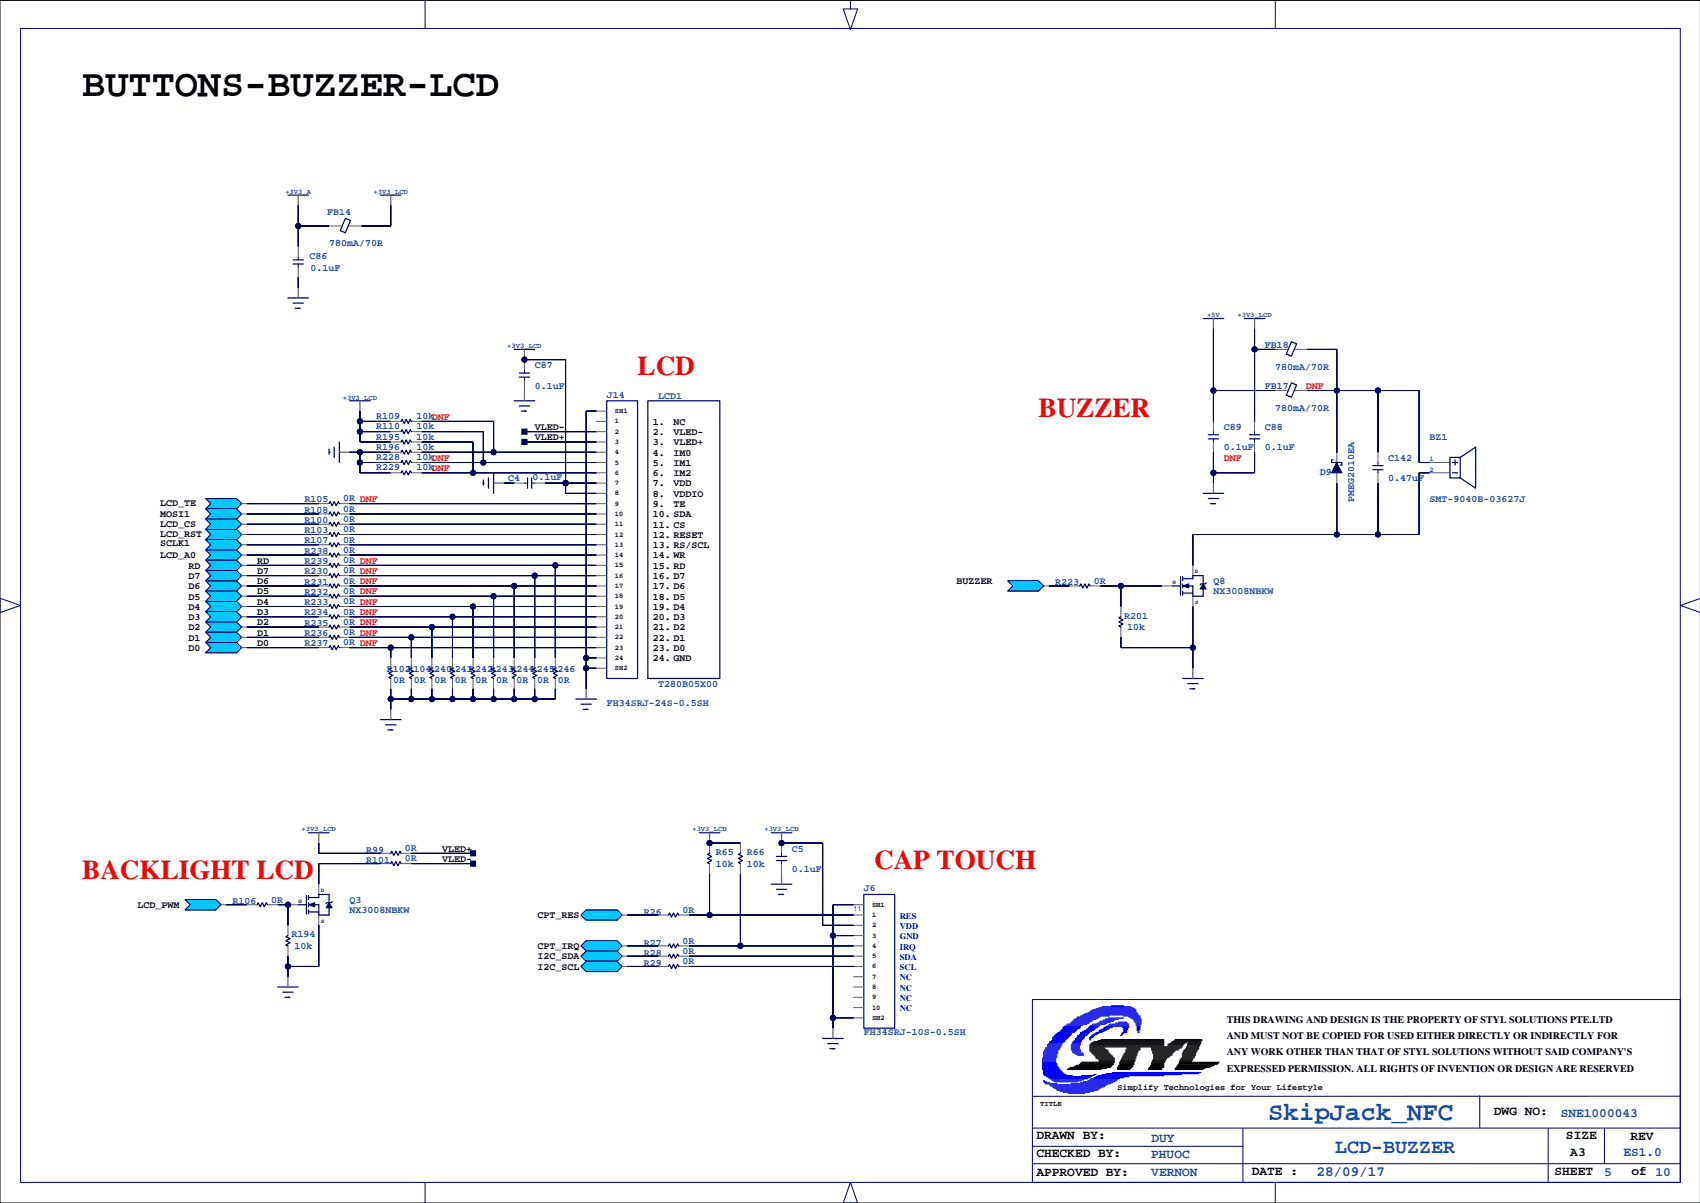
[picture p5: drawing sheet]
<svg xmlns="http://www.w3.org/2000/svg" width="420mm" height="297mm" viewBox="0 0 420 297" stroke-linecap="round" stroke-linejoin="round" font-family="sans-serif">
<path d="M419.9 .1h-419.9v296.9h419.9M290.9 262.8h9.7M291.1 262.6h9.7M291.2 262.5h9.7M301.1 262.3h-9.9" fill="none" stroke="#000" stroke-width=".25"/>
<g fill="none" stroke="#606060" stroke-width=".25">
<path d="M81.3 55.8h3M86.2 55.8h3.1M73.6 60.9v2.5M73.6 66v2.5M129.5 88.8v2.5M129.5 93.9v2.5M314.9 96.4h3M314.9 86.3h3M319.8 96.4h3.1M319.8 86.3h3.1M96.5 114.2h2.5M96.5 116.7h2.5"/>
<path d="M96.5 104h2.5M96.5 106.6h2.5M96.5 109.1h2.5M96.5 111.7h2.5M101.6 114.2h2.5M101.6 116.7h2.5M101.6 104h2.5M101.6 106.6h2.5M101.6 109.1h2.5M101.6 111.7h2.5M127 119.3h2.5M132.1 119.3h2.5"/>
<path d="M147.3 114.2h2.5M147.3 116.7h2.5M147.3 119.3h2.5M147.3 104h2.5M147.3 106.6h2.5M147.3 109.1h2.5M147.3 111.7h2.5M147.3 101.5h2.5M299.7 104v2.6M299.7 109.1v2.6M309.8 104v2.6M309.8 109.1v2.6"/>
<path d="M330.1 111.8v2.5M330.1 116.7v2.6M340.3 111.7v2.5M340.3 116.7v2.6M353 114.2h5.1M353 116.7h5.1M59.7 129.4h1.2M59.7 132h1.2M59.7 124.4h1.2M59.7 134.5h1.2M59.7 126.9h1.2M59.7 139.6h1.2"/>
<path d="M59.7 137.1h1.2M78.7 129.4h2.6M78.7 132h2.6M78.7 124.4h2.6M78.7 134.5h2.6M78.7 126.9h2.6M78.7 139.6h2.6M78.7 137.1h2.6M83.8 129.4h2.5M83.8 132h2.5M83.8 124.4h2.5M83.8 134.5h2.5"/>
<path d="M83.8 126.9h2.5M83.8 139.6h2.5M83.8 137.1h2.5M147.3 129.4h2.5M147.3 132h2.5M147.3 124.4h2.5M147.3 134.5h2.5M147.3 126.9h2.5M147.3 139.6h2.5M147.3 137.1h2.5M147.3 121.8h2.5M294.6 139.6v2.5"/>
<path d="M59.7 144.7h1.2M59.7 147.2h1.2M59.7 149.8h1.2M59.7 152.3h1.2M59.7 154.8h1.2M59.7 157.4h1.2M59.7 159.9h1.2M59.7 142.1h1.2M78.7 144.7h2.6M78.7 147.2h2.6M78.7 149.8h2.6M78.7 152.3h2.6"/>
<path d="M78.7 154.8h2.6M78.7 157.4h2.6M78.7 159.9h2.6M78.7 142.1h2.6M83.8 144.7h2.5M83.8 147.2h2.5M83.8 149.8h2.5M83.8 152.3h2.5M83.8 154.8h2.5M83.8 157.4h2.5M83.8 159.9h2.5M83.8 142.1h2.5"/>
<path d="M147.3 144.7h2.5M147.3 147.2h2.5M147.3 149.8h2.5M147.3 152.3h2.5M147.3 154.8h2.5M147.3 157.4h2.5M147.3 159.9h2.5M147.3 142.1h2.5M257.8 144.7h1.2M264.1 144.7h2.5M269.2 144.7h2.5M276.8 149.8v2.5"/>
<path d="M276.8 154.8v2.6M287 144.7h2.5M294.6 147.2v2.6M96.5 162.4v2.6M96.5 167.5v2.6M101.6 162.4v2.6M101.6 167.5v2.6M106.7 162.4v2.6M106.7 167.5v2.6M111.7 162.4v2.6M111.7 167.5v2.6M116.8 162.4v2.6"/>
<path d="M116.8 167.5v2.6M121.9 162.4v2.6M121.9 167.5v2.6M127 162.4v2.6M127 167.5v2.6M132.1 162.4v2.6M132.1 167.5v2.6M137.1 162.4v2.6M137.1 167.5v2.6M147.3 162.4h2.5M147.3 165h2.5M78.7 218.3v2.6"/>
<path d="M94 210.7h2.5M94 213.2h2.5M99 210.7h2.6M99 213.2h2.6M175.2 208.2v2.5M175.2 213.2v2.6M182.8 208.2v2.5M182.8 213.2v2.6M193 208.2v2.5M193 213.2v2.6M54.6 223.4h1.3M60.9 223.4h2.6"/>
<path d="M66 223.4h2.6M71.1 223.4h2.5M71.1 228.5v2.5M71.1 233.6v2.5M78.7 225.9v2.6M153.6 225.9h1.3M153.6 233.6h1.3M153.6 236.1h1.3M153.6 238.6h1.3M162.5 225.9h2.6M162.5 233.6h2.6M162.5 236.1h2.6"/>
<path d="M162.5 238.6h2.6M167.6 225.9h2.5M167.6 233.6h2.5M167.6 236.1h2.5M167.6 238.6h2.5M210.8 223.4h2.5M210.8 225.9h2.5M210.8 228.5h2.5M210.8 231h2.5M210.8 233.6h2.5M210.8 236.1h2.5M210.8 238.6h2.5"/>
<path d="M210.8 241.2h2.5M210.8 243.7h2.5M210.8 246.3h2.5M210.8 248.8h2.5M210.8 251.3h2.5"/>
</g>
<g fill="none" stroke="#00005e" stroke-width=".3">
<path d="M71.1 48.2h5.1M85.3 53.9l1.3 .5-1.3 3.1-1.3-.5zM94 48.2h5M71.1 73.6h5.1M72.4 74.8h2.5M72.4 64.2h2.5M72.4 65.2h2.5M72.9 76.1h1.3M73.6 76.1h.1M297.1 78.6h5.1M307.3 78.6h5M86.3 99h5.1"/>
<path d="M127 99h5.1M127 86.3h5.1M128.2 92.1h2.6M128.2 93.1h2.6M160 99h17.8v68.5h-17.8zM318.9 94.5l1.3 .5-1.3 3.1-1.3-.5zM318.9 84.4l1.3 .5-1.3 3-1.3-.5zM81.3 111.7h.1M81.3 110.9v1.3M82.5 110.4v2.5M83.8 109.1v5.1M99 104l.3-.5 .5 1.1 .5-1.1 .5 1.1 .5-1.1 .3 .5"/>
<path d="M99 106.6l.3-.5 .5 1 .5-1 .5 1 .5-1 .3 .5M99 109.1l.3-.5 .5 1 .5-1 .5 1 .5-1 .3 .5M99 111.7l.3-.5 .5 1 .5-1 .5 1 .5-1 .3 .5M99 114.2l.3-.5 .5 1 .5-1 .5 1 .5-1 .3 .5M99 116.7l.3-.5 .5 1 .5-1 .5 1 .5-1 .3 .5M119.4 119.3h.1M119.4 118.5v1.3M120.6 118v2.5M121.9 116.7v5.1M128.2 100.2h2.6M128.7 101.5h1.3M129.5 101.5h.1"/>
<path d="M130.3 118v2.5M131.3 118v2.5M298.4 107.3h2.5M298.4 108.4h2.5M308.5 107.3h2.6M308.5 108.4h2.6M329.2 113.6h-.4v.6h2.6v.6h-.4M339 115h2.6M339 116h2.6M358.1 112.9h2.5v5.1h-2.5zM358.7 114.2h1.3M358.7 116.7h1.3"/>
<path d="M359.3 113.6v1.2M360.6 112.9l3.8-2.5v10.1l-3.8-2.5M81.3 129.4l.2-.5 .5 1 .5-1 .5 1 .5-1 .3 .5M81.3 132l.2-.5 .5 1 .5-1 .5 1 .5-1 .3 .5M81.3 124.4l.2-.5 .5 1 .5-1 .5 1 .5-1 .3 .5M81.3 134.5l.2-.5 .5 1 .5-1 .5 1 .5-1 .3 .5M81.3 126.9l.2-.5 .5 1 .5-1 .5 1 .5-1 .3 .5M81.3 139.6l.2-.5 .5 1 .5-1 .5 1 .5-1 .3 .5M81.3 137.1l.2-.6 .5 1.1 .5-1.1 .5 1.1 .5-1.1 .3 .6M297.1 121.8h5.1M298.4 123.1h2.5M298.9 124.4h1.3"/>
<path d="M299.7 124.4h.1M81.3 142.1l.2-.5 .5 1 .5-1 .5 1 .5-1 .3 .5M81.3 144.7l.2-.5 .5 1 .5-1 .5 1 .5-1 .3 .5M81.3 147.2l.2-.5 .5 1 .5-1 .5 1 .5-1 .3 .5M81.3 149.8l.2-.6 .5 1.1 .5-1.1 .5 1.1 .5-1.1 .3 .6M81.3 152.3l.2-.5 .5 1 .5-1 .5 1 .5-1 .3 .5M81.3 154.8l.2-.5 .5 1 .5-1 .5 1 .5-1 .3 .5M81.3 157.4l.2-.5 .5 1 .5-1 .5 1 .5-1 .3 .5M81.3 159.9l.2-.5 .5 1 .5-1 .5 1 .5-1 .3 .5M266.6 144.7l.3-.5 .5 1 .5-1 .5 1 .5-1 .3 .5M276.8 152.3l-.5 .2 1 .6-1 .5 1 .5-1 .5 .5 .2M289.5 144.7h2"/>
<path d="M291.5 142.4v4.6M292 142.9h2.6v-.8h2.5v1.8M292 144.7h2.6v2.5h2.5v-2M292 146.5h2.6M292 142.4v1M292 144.2v1M292 145.9v1.1M297.9 143.9l-.3 .3h-1l-.2 .2M94 177.7h5M95.2 179h2.6M96.5 165l-.5 .2 1 .6-1 .5 1 .5-1 .5 .5 .2M101.6 165l-.5 .2 1 .6-1 .5 1 .5-1 .5 .5 .2"/>
<path d="M106.7 165l-.6 .2 1.1 .6-1.1 .5 1.1 .5-1.1 .5 .6 .2M111.7 165l-.5 .2 1 .6-1 .5 1 .5-1 .5 .5 .2M116.8 165l-.5 .2 1 .6-1 .5 1 .5-1 .5 .5 .2M121.9 165l-.5 .2 1 .6-1 .5 1 .5-1 .5 .5 .2M127 165l-.5 .2 1 .6-1 .5 1 .5-1 .5 .5 .2M132.1 165l-.6 .2 1.1 .6-1.1 .5 1.1 .5-1.1 .5 .6 .2M137.1 165l-.5 .2 1 .6-1 .5 1 .5-1 .5 .5 .2M142.2 172.6h5.1M143.5 173.9h2.5M144 175.1h1.3M144.7 175.1h.1M292 167.5h5.1"/>
<path d="M293.3 168.8h2.5M293.8 170.1h1.3M294.6 170.1h.1M95.7 180.2h1.3M96.5 180.2h.1M76.2 205.6h5.1M96.5 210.7l.3-.5 .5 1 .5-1 .5 1 .5-1 .2 .5M96.5 213.2l.3-.5 .5 1 .5-1 .5 1 .5-1 .2 .5M172.7 205.6h5.1M175.2 210.7l-.5 .3 1 .5-1 .5 1 .5-1 .5 .5 .2M182.8 210.7l-.5 .3 1 .5-1 .5 1 .5-1 .5 .5 .2M190.5 205.6h5"/>
<path d="M190.5 218.3h5M191.7 211.5h2.6M191.7 212.5h2.6M191.7 219.6h2.6M63.5 223.4l.2-.5 .5 1 .6-1 .5 1 .5-1 .2 .5M71.1 231l-.5 .3 1 .5-1 .5 1 .5-1 .5 .5 .3M73.6 223.4h2.1M75.7 221.1v4.6M76.2 221.6h2.5v-.7h2.6v1.7M76.2 223.4h2.5v2.5h2.6v-2M76.2 225.2h2.5M76.2 221.1v1"/>
<path d="M76.2 222.9v1M76.2 224.7v1M82 222.6l-.2 .3h-1l-.3 .2M165.1 225.9l.2-.5 .5 1 .5-1 .5 1 .5-1 .3 .5M165.1 233.6l.2-.6 .5 1.1 .5-1.1 .5 1.1 .5-1.1 .3 .6M165.1 236.1l.2-.5 .5 1 .5-1 .5 1 .5-1 .3 .5M165.1 238.6l.2-.5 .5 1 .5-1 .5 1 .5-1 .3 .5M192.2 220.9h1.3M193 220.9h.1M68.6 243.7h5M69.8 245h2.6M70.3 246.3h1.3"/>
<path d="M71.1 246.3h.1M203.2 256.4h5M204.4 257.7h2.6M204.9 258.9h1.3M205.7 258.9h.1"/>
</g>
<g fill="none" stroke="#00005e" stroke-width=".25">
<path d="M210 0v2.2h1.8l-1.8 5.1-1.8-5.1h1.8M105 .2v6.9M314.9 .2v6.9M73.6 50.7v10.2M73.6 55.8h7.7M96.5 50.7v5.1h-7.2M73.6 63.4v.8M73.6 65.2v.8M73.6 68.5v2.5M129.5 96.4h.1M129.5 88.8h.1M129.5 91.3v.8"/>
<path d="M129.5 93.1v.8M129.5 88.8h10.2v33h7.6M299.7 81.2v22.8M299.7 96.4h15.2M309.8 81.2v22.8M309.8 86.3h5.1M322.9 86.3h7.2v25.5M322.9 96.4h27.5v17.8h2.6M340.3 96.4v15.3M86.3 111.7h10.2M88.9 111.7v5h7.6M88.9 114.2h7.6"/>
<path d="M88.9 104h7.6M88.9 106.6h7.6M88.9 101.5v7.6h7.6M104.1 116.7h43.2M104.1 114.2h43.2M104.1 104h17.8v7.7M104.1 111.7h43.2M104.1 106.6h15.3v7.6M104.1 109.1h12.7v7.6M124.4 119.3h2.6M129.5 106.6h17.8M129.5 109.1h17.8"/>
<path d="M129.5 119.3h.8M131.3 119.3h.8M134.6 119.3h12.7M139.7 119.3h.1M147.3 101.5h-2.6v68.6M299.7 106.6v.7M299.7 108.4v.7M299.7 111.7v7.6M309.8 106.6v.7M309.8 108.4v.7M309.8 111.7v5h-10.1M330.1 119.3v12.7"/>
<path d="M340.3 114.2v.8M340.3 116v.7M340.3 119.3v12.7M353 116.7h-2.6v15.3h-55.8v7.6M50.8 128.2h7.6l1.3 1.2-1.3 1.3h-7.6l1.3-1.3zM50.8 130.7h7.6l1.3 1.3-1.3 1.2h-7.6l1.3-1.2zM50.8 123.1h7.6l1.3 1.3-1.3 1.2h-7.6l1.3-1.2zM50.8 133.2h7.6l1.3 1.3-1.3 1.3h-7.6l1.3-1.3zM50.8 125.6h7.6l1.3 1.3-1.3 1.3h-7.6l1.3-1.3zM50.8 135.8h7.6l1.3 1.3-1.3 1.2h-7.6l1.3-1.2zM50.8 138.3h7.6l1.3 1.3-1.3 1.3h-7.6l1.3-1.3zM60.9 132h17.8"/>
<path d="M60.9 129.4h17.8M60.9 124.4h17.8M60.9 134.5h17.8M60.9 126.9h17.8M60.9 137.1h17.8M60.9 139.6h17.8M86.3 132h61M86.3 129.4h61M86.3 124.4h61M86.3 134.5h61M86.3 126.9h61M86.3 137.1h61"/>
<path d="M86.3 139.6h61M137.1 139.6v22.8M-.1 149.5l.1-1.8 5.1 1.8-5.1 1.8v-1.8M50.8 143.4h7.6l1.3 1.3-1.3 1.2h-7.6l1.3-1.2zM50.8 145.9h7.6l1.3 1.3-1.3 1.3h-7.6l1.3-1.3zM50.8 148.5h7.6l1.3 1.3-1.3 1.2h-7.6l1.3-1.2zM50.8 151h7.6l1.3 1.3-1.3 1.3h-7.6l1.3-1.3zM50.8 153.6h7.6l1.3 1.2-1.3 1.3h-7.6l1.3-1.3zM50.8 156.1h7.6l1.3 1.3-1.3 1.2h-7.6l1.3-1.2zM50.8 158.6h7.6l1.3 1.3-1.3 1.3h-7.6l1.3-1.3zM50.8 140.9h7.6l1.3 1.2-1.3 1.3h-7.6l1.3-1.3zM60.9 144.7h17.8"/>
<path d="M60.9 159.9h17.8M60.9 147.2h17.8M60.9 149.8h17.8M60.9 152.3h17.8M60.9 154.8h17.8M60.9 157.4h17.8M60.9 142.1h17.8M86.3 144.7h61M86.3 159.9h61M86.3 147.2h61M86.3 149.8h61M86.3 152.3h61"/>
<path d="M86.3 154.8h61M86.3 157.4h61M86.3 142.1h61M96.5 159.9v2.5M101.6 157.4v5M106.7 154.8v7.6M111.7 152.3v10.1M116.8 149.8v12.6M121.9 147.2v15.2M127 144.7v17.7M132.1 142.1v20.3M248.9 143.4h7.6l1.3 1.3-1.3 1.2h-7.6l1.2-1.2z"/>
<path d="M259 144.7h5.1M271.7 144.7h15.3M276.8 144.7v5.1M276.8 157.4v2.5h17.8M294.6 149.8v15.2M419.9 147.8l-5 1.7 5 1.7M96.5 170.1v5M101.6 170.1v2.5M106.7 170.1v2.5M111.7 170.1v2.5M116.8 170.1v2.5M121.9 170.1v2.5"/>
<path d="M127 170.1v2.5M132.1 170.1v2.5M137.1 170.1v2.5h-40.6M144.7 162.4h2.6M144.7 165h2.6M78.7 208.2v2.5h15.3M94 213.2h-15.3v5.1M101.6 210.7h15.2M101.6 213.2h15.2M175.2 208.2h.1M175.2 208.2h7.6M175.2 215.8v10.1"/>
<path d="M182.8 215.8v17.8M193 215.8h.1M193 208.2h.1M193 210.7v.8M193 212.5v.7M193 208.2h10.2v20.3h7.6M45.7 222.1h7.6l1.3 1.3-1.3 1.3h-7.6l1.3-1.3zM55.9 223.4h5M68.6 223.4h2.5v5.1M71.1 223.4h.1M71.1 236.1v5.1M78.7 228.5v10.1h-7.6"/>
<path d="M143.5 225.9l1.2-1.2h7.7l1.2 1.2-1.2 1.3h-7.7zM143.5 233.6l1.2-1.3h7.7l1.2 1.3-1.2 1.2h-7.7zM143.5 236.1l1.2-1.3h7.7l1.2 1.3-1.2 1.3h-7.7zM143.5 238.6l1.2-1.2h7.7l1.2 1.2-1.2 1.3h-7.7zM154.9 238.6h7.6M154.9 236.1h7.6M154.9 225.9h7.6M154.9 233.6h7.6M170.1 238.6h40.7M170.1 236.1h40.7M170.1 225.9h40.7M170.1 233.6h40.7"/>
<path d="M205.7 231h5.1M210.8 223.4h-5.1v30.5M205.7 251.3h5.1M254.9 278.5h160M306.9 278.5v13.5M365.4 270.5v8M382.3 278.5v13.5M396.2 278.5v8.8M414.9 270.7h-159.9M105 292v5.1M210 297h1.8l-1.8-5-1.8 5 1.8 .1M254.9 287.3h160"/>
<path d="M254.9 283h52M314.9 292v5.1"/>
<circle cx="73.6" cy="55.8" r=".64"/>
<circle cx="129.5" cy="88.8" r=".64"/>
<circle cx="299.7" cy="96.4" r=".64"/>
<circle cx="309.8" cy="86.3" r=".64"/>
<circle cx="330.1" cy="96.4" r=".64"/>
<circle cx="340.3" cy="96.4" r=".64"/>
<circle cx="88.9" cy="114.2" r=".64"/>
<circle cx="88.9" cy="106.6" r=".64"/>
<circle cx="88.9" cy="111.7" r=".64"/>
<circle cx="88.9" cy="104" r=".64"/>
<circle cx="116.8" cy="116.7" r=".64"/>
<circle cx="119.4" cy="114.2" r=".64"/>
<circle cx="121.9" cy="111.7" r=".64"/>
<circle cx="139.7" cy="119.3" r=".64"/>
<circle cx="299.7" cy="116.7" r=".64"/>
<circle cx="137.1" cy="139.6" r=".64"/>
<circle cx="330.1" cy="132" r=".64"/>
<circle cx="340.3" cy="132" r=".64"/>
<circle cx="96.5" cy="159.9" r=".64"/>
<circle cx="101.6" cy="157.4" r=".64"/>
<circle cx="106.7" cy="154.8" r=".64"/>
<circle cx="111.7" cy="152.3" r=".64"/>
<circle cx="116.8" cy="149.8" r=".64"/>
<circle cx="121.9" cy="147.2" r=".64"/>
<circle cx="127" cy="144.7" r=".64"/>
<circle cx="132" cy="142.1" r=".64"/>
<circle cx="276.8" cy="144.7" r=".64"/>
<circle cx="294.6" cy="159.9" r=".64"/>
<circle cx="96.5" cy="172.6" r=".64"/>
<circle cx="101.6" cy="172.6" r=".64"/>
<circle cx="106.7" cy="172.6" r=".64"/>
<circle cx="111.7" cy="172.6" r=".64"/>
<circle cx="116.8" cy="172.6" r=".64"/>
<circle cx="121.9" cy="172.6" r=".64"/>
<circle cx="127" cy="172.6" r=".64"/>
<circle cx="132" cy="172.6" r=".64"/>
<circle cx="144.7" cy="165" r=".64"/>
<circle cx="144.7" cy="162.4" r=".64"/>
<circle cx="175.2" cy="208.2" r=".64"/>
<circle cx="193" cy="208.2" r=".64"/>
<circle cx="71.1" cy="223.4" r=".64"/>
<circle cx="71.1" cy="238.6" r=".64"/>
<circle cx="175.2" cy="225.9" r=".64"/>
<circle cx="182.8" cy="233.6" r=".64"/>
<circle cx="205.7" cy="231" r=".64"/>
<circle cx="205.7" cy="251.3" r=".64"/>
</g>
<g fill="#00005e" stroke="#00005e" stroke-width=".25">
<path d="M292 144.7l1.6-.5v1z" fill-rule="evenodd"/>
<path d="M297.1 144.2l.8 1.2h-1.5z" fill-rule="evenodd"/>
<path d="M330.1 114.2l1.3 2.5h-2.6z" fill-rule="evenodd"/>
<path d="M76.2 223.4l1.5-.5v1z" fill-rule="evenodd"/>
<path d="M81.3 222.9l.7 1.3h-1.5z" fill-rule="evenodd"/>
<path d="M276.8 144.7v5.1z" fill-rule="evenodd"/>
<path d="M276.8 144.7h10.2z" fill-rule="evenodd"/>
<path d="M271.7 144.7h5.1z" fill-rule="evenodd"/>
<path d="M276.8 157.4v2.5z" fill-rule="evenodd"/>
<path d="M276.8 159.9h17.8z" fill-rule="evenodd"/>
<path d="M294.6 159.9v5.1z" fill-rule="evenodd"/>
<path d="M294.6 149.8v10.1z" fill-rule="evenodd"/>
<path d="M350.4 116.7h2.6z" fill-rule="evenodd"/>
<path d="M294.6 132v7.6z" fill-rule="evenodd"/>
<path d="M330.1 132h10.2z" fill-rule="evenodd"/>
<path d="M340.3 119.3v12.7z" fill-rule="evenodd"/>
<path d="M330.1 119.3v12.7z" fill-rule="evenodd"/>
<path d="M294.6 132h35.5z" fill-rule="evenodd"/>
<path d="M340.3 132h10.1z" fill-rule="evenodd"/>
<path d="M350.4 116.7v15.3z" fill-rule="evenodd"/>
<path d="M101.6 210.7h15.2z" fill-rule="evenodd"/>
<path d="M116.2 210.1h1.2v1.2h-1.2z" fill-rule="evenodd"/>
<path d="M78.7 208.2v2.5z" fill-rule="evenodd"/>
<path d="M78.7 210.7h15.3z" fill-rule="evenodd"/>
<path d="M78.7 213.2h15.3z" fill-rule="evenodd"/>
<path d="M78.7 213.2v5.1z" fill-rule="evenodd"/>
<path d="M101.6 213.2h15.2z" fill-rule="evenodd"/>
<path d="M116.2 212.6h1.2v1.3h-1.2z" fill-rule="evenodd"/>
<path d="M71.1 236.1v2.5z" fill-rule="evenodd"/>
<path d="M71.1 238.6h7.6z" fill-rule="evenodd"/>
<path d="M71.1 238.6v2.6z" fill-rule="evenodd"/>
<path d="M78.7 228.5v10.1z" fill-rule="evenodd"/>
<path d="M71.1 223.4v5.1z" fill-rule="evenodd"/>
<path d="M68.6 223.4h2.5z" fill-rule="evenodd"/>
<path d="M86.3 132h61z" fill-rule="evenodd"/>
<path d="M299.7 96.4v7.6z" fill-rule="evenodd"/>
<path d="M299.7 96.4h15.2z" fill-rule="evenodd"/>
<path d="M299.7 81.2v15.2z" fill-rule="evenodd"/>
<path d="M309.8 81.2v5.1z" fill-rule="evenodd"/>
<path d="M309.8 86.3v17.7z" fill-rule="evenodd"/>
<path d="M309.8 86.3h5.1z" fill-rule="evenodd"/>
<path d="M299.7 111.7v5z" fill-rule="evenodd"/>
<path d="M309.8 111.7v5z" fill-rule="evenodd"/>
<path d="M299.7 116.7v2.6z" fill-rule="evenodd"/>
<path d="M299.7 116.7h10.1z" fill-rule="evenodd"/>
<path d="M340.3 96.4h10.1z" fill-rule="evenodd"/>
<path d="M322.9 96.4h7.2z" fill-rule="evenodd"/>
<path d="M330.1 96.4v15.4z" fill-rule="evenodd"/>
<path d="M330.1 96.4h10.2z" fill-rule="evenodd"/>
<path d="M322.9 86.3h7.2z" fill-rule="evenodd"/>
<path d="M330.1 86.3v10.1z" fill-rule="evenodd"/>
<path d="M350.4 96.4v17.8z" fill-rule="evenodd"/>
<path d="M340.3 96.4v15.3z" fill-rule="evenodd"/>
<path d="M350.4 114.2h2.6z" fill-rule="evenodd"/>
<path d="M73.6 55.8h7.7z" fill-rule="evenodd"/>
<path d="M73.6 55.8v5.1z" fill-rule="evenodd"/>
<path d="M73.6 50.7v5.1z" fill-rule="evenodd"/>
<path d="M96.5 50.7v5.1z" fill-rule="evenodd"/>
<path d="M89.3 55.8h7.2z" fill-rule="evenodd"/>
<path d="M73.6 68.5v2.5z" fill-rule="evenodd"/>
<path d="M60.9 129.4h17.8z" fill-rule="evenodd"/>
<path d="M60.9 132h17.8z" fill-rule="evenodd"/>
<path d="M60.9 124.4h17.8z" fill-rule="evenodd"/>
<path d="M55.9 223.4h5z" fill-rule="evenodd"/>
<path d="M60.9 134.5h17.8z" fill-rule="evenodd"/>
<path d="M60.9 126.9h17.8z" fill-rule="evenodd"/>
<path d="M259 144.7h5.1z" fill-rule="evenodd"/>
<path d="M104.1 104h17.8z" fill-rule="evenodd"/>
<path d="M121.9 104v7.7z" fill-rule="evenodd"/>
<path d="M104.1 111.7h17.8z" fill-rule="evenodd"/>
<path d="M121.9 111.7h25.4z" fill-rule="evenodd"/>
<path d="M104.1 114.2h15.3z" fill-rule="evenodd"/>
<path d="M119.4 114.2h27.9z" fill-rule="evenodd"/>
<path d="M119.4 106.6v7.6z" fill-rule="evenodd"/>
<path d="M104.1 106.6h15.3z" fill-rule="evenodd"/>
<path d="M60.9 144.7h17.8z" fill-rule="evenodd"/>
<path d="M60.9 147.2h17.8z" fill-rule="evenodd"/>
<path d="M60.9 149.8h17.8z" fill-rule="evenodd"/>
<path d="M60.9 152.3h17.8z" fill-rule="evenodd"/>
<path d="M60.9 154.8h17.8z" fill-rule="evenodd"/>
<path d="M60.9 157.4h17.8z" fill-rule="evenodd"/>
<path d="M60.9 142.1h17.8z" fill-rule="evenodd"/>
<path d="M60.9 159.9h17.8z" fill-rule="evenodd"/>
<path d="M88.9 111.7h7.6z" fill-rule="evenodd"/>
<path d="M86.3 111.7h2.6z" fill-rule="evenodd"/>
<path d="M88.9 111.7v2.5z" fill-rule="evenodd"/>
<path d="M88.9 114.2h7.6z" fill-rule="evenodd"/>
<path d="M88.9 114.2v2.5z" fill-rule="evenodd"/>
<path d="M88.9 116.7h7.6z" fill-rule="evenodd"/>
<path d="M88.9 106.6h7.6z" fill-rule="evenodd"/>
<path d="M88.9 104v2.6z" fill-rule="evenodd"/>
<path d="M88.9 106.6v2.5z" fill-rule="evenodd"/>
<path d="M88.9 109.1h7.6z" fill-rule="evenodd"/>
<path d="M88.9 101.5v2.5z" fill-rule="evenodd"/>
<path d="M88.9 104h7.6z" fill-rule="evenodd"/>
<path d="M116.8 109.1v7.6z" fill-rule="evenodd"/>
<path d="M104.1 109.1h12.7z" fill-rule="evenodd"/>
<path d="M104.1 116.7h12.7z" fill-rule="evenodd"/>
<path d="M116.8 116.7h30.5z" fill-rule="evenodd"/>
<path d="M129.5 106.6h17.8z" fill-rule="evenodd"/>
<path d="M128.9 105.9h1.2v1.3h-1.2z" fill-rule="evenodd"/>
<path d="M129.5 109.1h17.8z" fill-rule="evenodd"/>
<path d="M128.9 108.5h1.2v1.3h-1.2z" fill-rule="evenodd"/>
<path d="M144.7 162.4h2.6z" fill-rule="evenodd"/>
<path d="M144.7 162.4v2.6z" fill-rule="evenodd"/>
<path d="M144.7 165h2.6z" fill-rule="evenodd"/>
<path d="M144.7 165v5.1z" fill-rule="evenodd"/>
<path d="M144.7 101.5h2.6z" fill-rule="evenodd"/>
<path d="M144.7 101.5v60.9z" fill-rule="evenodd"/>
<path d="M86.3 124.4h61z" fill-rule="evenodd"/>
<path d="M86.3 137.1h61z" fill-rule="evenodd"/>
<path d="M60.9 137.1h17.8z" fill-rule="evenodd"/>
<path d="M60.9 139.6h17.8z" fill-rule="evenodd"/>
<path d="M124.4 119.3h2.6z" fill-rule="evenodd"/>
<path d="M139.7 119.3v2.5z" fill-rule="evenodd"/>
<path d="M129.5 88.8h10.2z" fill-rule="evenodd"/>
<path d="M139.7 121.8h7.6z" fill-rule="evenodd"/>
<path d="M139.7 119.3h7.6z" fill-rule="evenodd"/>
<path d="M134.6 119.3h5.1z" fill-rule="evenodd"/>
<path d="M139.7 88.8v30.5z" fill-rule="evenodd"/>
<path d="M86.3 129.4h61z" fill-rule="evenodd"/>
<path d="M86.3 134.5h61z" fill-rule="evenodd"/>
<path d="M86.3 126.9h61z" fill-rule="evenodd"/>
<path d="M132.1 170.1v2.5z" fill-rule="evenodd"/>
<path d="M121.9 172.6h5.1z" fill-rule="evenodd"/>
<path d="M106.7 172.6h5z" fill-rule="evenodd"/>
<path d="M111.7 170.1v2.5z" fill-rule="evenodd"/>
<path d="M101.6 172.6h5.1z" fill-rule="evenodd"/>
<path d="M106.7 170.1v2.5z" fill-rule="evenodd"/>
<path d="M101.6 170.1v2.5z" fill-rule="evenodd"/>
<path d="M96.5 172.6v2.5z" fill-rule="evenodd"/>
<path d="M96.5 170.1v2.5z" fill-rule="evenodd"/>
<path d="M116.8 170.1v2.5z" fill-rule="evenodd"/>
<path d="M116.8 172.6h5.1z" fill-rule="evenodd"/>
<path d="M111.7 172.6h5.1z" fill-rule="evenodd"/>
<path d="M96.5 172.6h5.1z" fill-rule="evenodd"/>
<path d="M127 170.1v2.5z" fill-rule="evenodd"/>
<path d="M121.9 170.1v2.5z" fill-rule="evenodd"/>
<path d="M132.1 172.6h5z" fill-rule="evenodd"/>
<path d="M127 172.6h5.1z" fill-rule="evenodd"/>
<path d="M137.1 170.1v2.5z" fill-rule="evenodd"/>
<path d="M86.3 159.9h10.2z" fill-rule="evenodd"/>
<path d="M96.5 159.9h50.8z" fill-rule="evenodd"/>
<path d="M96.5 159.9v2.5z" fill-rule="evenodd"/>
<path d="M86.3 157.4h15.3z" fill-rule="evenodd"/>
<path d="M101.6 157.4v5z" fill-rule="evenodd"/>
<path d="M101.6 157.4h45.7z" fill-rule="evenodd"/>
<path d="M106.7 154.8h40.6z" fill-rule="evenodd"/>
<path d="M86.3 154.8h20.4z" fill-rule="evenodd"/>
<path d="M106.7 154.8v7.6z" fill-rule="evenodd"/>
<path d="M111.7 152.3v10.1z" fill-rule="evenodd"/>
<path d="M86.3 152.3h25.4z" fill-rule="evenodd"/>
<path d="M111.7 152.3h35.6z" fill-rule="evenodd"/>
<path d="M86.3 149.8h30.5z" fill-rule="evenodd"/>
<path d="M116.8 149.8h30.5z" fill-rule="evenodd"/>
<path d="M116.8 149.8v12.6z" fill-rule="evenodd"/>
<path d="M121.9 147.2v15.2z" fill-rule="evenodd"/>
<path d="M86.3 147.2h35.6z" fill-rule="evenodd"/>
<path d="M121.9 147.2h25.4z" fill-rule="evenodd"/>
<path d="M127 144.7h20.3z" fill-rule="evenodd"/>
<path d="M86.3 144.7h40.7z" fill-rule="evenodd"/>
<path d="M127 144.7v17.7z" fill-rule="evenodd"/>
<path d="M132.1 142.1h15.2z" fill-rule="evenodd"/>
<path d="M86.3 142.1h45.8z" fill-rule="evenodd"/>
<path d="M132.1 142.1v20.3z" fill-rule="evenodd"/>
<path d="M86.3 139.6h50.8z" fill-rule="evenodd"/>
<path d="M137.1 139.6v22.8z" fill-rule="evenodd"/>
<path d="M137.1 139.6h10.2z" fill-rule="evenodd"/>
<path d="M203.2 228.5h7.6z" fill-rule="evenodd"/>
<path d="M193 208.2h10.2z" fill-rule="evenodd"/>
<path d="M203.2 208.2v20.3z" fill-rule="evenodd"/>
<path d="M205.7 251.3h5.1z" fill-rule="evenodd"/>
<path d="M205.7 251.3v2.6z" fill-rule="evenodd"/>
<path d="M205.7 231v20.3z" fill-rule="evenodd"/>
<path d="M205.7 223.4v7.6z" fill-rule="evenodd"/>
<path d="M205.7 231h5.1z" fill-rule="evenodd"/>
<path d="M205.7 223.4h5.1z" fill-rule="evenodd"/>
<path d="M170.1 236.1h40.7z" fill-rule="evenodd"/>
<path d="M170.1 238.6h40.7z" fill-rule="evenodd"/>
<path d="M154.9 225.9h7.6z" fill-rule="evenodd"/>
<path d="M154.9 233.6h7.6z" fill-rule="evenodd"/>
<path d="M154.9 236.1h7.6z" fill-rule="evenodd"/>
<path d="M154.9 238.6h7.6z" fill-rule="evenodd"/>
<path d="M175.2 208.2h7.6z" fill-rule="evenodd"/>
<path d="M170.1 225.9h5.1z" fill-rule="evenodd"/>
<path d="M175.2 215.8v10.1z" fill-rule="evenodd"/>
<path d="M175.2 225.9h35.6z" fill-rule="evenodd"/>
<path d="M170.1 233.6h12.7z" fill-rule="evenodd"/>
<path d="M182.8 215.8v17.8z" fill-rule="evenodd"/>
<path d="M182.8 233.6h28z" fill-rule="evenodd"/>
<circle cx="276.8" cy="144.7" r=".64"/>
<circle cx="294.6" cy="159.9" r=".64"/>
<circle cx="330.1" cy="132" r=".64"/>
<circle cx="340.3" cy="132" r=".64"/>
<circle cx="71.1" cy="238.6" r=".64"/>
<circle cx="71.1" cy="223.4" r=".64"/>
<circle cx="299.7" cy="96.4" r=".64"/>
<circle cx="309.8" cy="86.3" r=".64"/>
<circle cx="299.7" cy="116.7" r=".64"/>
<circle cx="330.1" cy="96.4" r=".64"/>
<circle cx="340.3" cy="96.4" r=".64"/>
<circle cx="73.6" cy="55.8" r=".64"/>
<circle cx="121.9" cy="111.7" r=".64"/>
<circle cx="119.4" cy="114.2" r=".64"/>
<circle cx="88.9" cy="111.7" r=".64"/>
<circle cx="88.9" cy="114.2" r=".64"/>
<circle cx="88.9" cy="106.6" r=".64"/>
<circle cx="88.9" cy="104" r=".64"/>
<circle cx="116.8" cy="116.7" r=".64"/>
<circle cx="144.7" cy="165" r=".64"/>
<circle cx="144.7" cy="162.4" r=".64"/>
<circle cx="129.5" cy="88.8" r=".64"/>
<circle cx="139.7" cy="119.3" r=".64"/>
<circle cx="106.7" cy="172.6" r=".64"/>
<circle cx="111.7" cy="172.6" r=".64"/>
<circle cx="116.8" cy="172.6" r=".64"/>
<circle cx="96.5" cy="172.6" r=".64"/>
<circle cx="101.6" cy="172.6" r=".64"/>
<circle cx="121.9" cy="172.6" r=".64"/>
<circle cx="127" cy="172.6" r=".64"/>
<circle cx="132" cy="172.6" r=".64"/>
<circle cx="96.5" cy="159.9" r=".64"/>
<circle cx="101.6" cy="157.4" r=".64"/>
<circle cx="106.7" cy="154.8" r=".64"/>
<circle cx="111.7" cy="152.3" r=".64"/>
<circle cx="116.8" cy="149.8" r=".64"/>
<circle cx="121.9" cy="147.2" r=".64"/>
<circle cx="127" cy="144.7" r=".64"/>
<circle cx="132" cy="142.1" r=".64"/>
<circle cx="137.1" cy="139.6" r=".64"/>
<circle cx="193" cy="208.2" r=".64"/>
<circle cx="205.7" cy="251.3" r=".64"/>
<circle cx="205.7" cy="231" r=".64"/>
<circle cx="175.2" cy="208.2" r=".64"/>
<circle cx="175.2" cy="225.9" r=".64"/>
<circle cx="182.8" cy="233.6" r=".64"/>
</g>
<g fill="none" stroke="#606060" stroke-width=".3">
<path d="M73.6 48.2v2.5M96.5 48.2v2.5M73.6 71v2.6M299.7 78.6v2.6M309.8 78.6v2.6M88.9 99v2.5M129.5 86.3v2.5M129.5 96.4v2.6M83.8 111.7h2.5M121.9 119.3h2.5M299.7 119.3v2.5M96.5 175.1v2.6"/>
<path d="M144.7 170.1v2.5M294.6 165v2.5M78.7 205.6v2.6M175.2 205.6v2.6M193 205.6v2.6M193 215.8v2.5M71.1 241.2v2.5M205.7 253.9v2.5"/>
</g>
<g fill="#00c7ff" stroke="#00c7ff" stroke-width=".25">
<path d="M248.9 143.4h7.6l1.3 1.3-1.3 1.2h-7.6h7.6h-7.6l1.2-1.2z" fill-rule="evenodd"/>
<path d="M50.8 128.2h7.6l1.3 1.2-1.3 1.3h-7.6h7.6h-7.6l1.3-1.3z" fill-rule="evenodd"/>
<path d="M50.8 130.7h7.6l1.3 1.3-1.3 1.2h-7.6h7.6h-7.6l1.3-1.2z" fill-rule="evenodd"/>
<path d="M50.8 123.1h7.6l1.3 1.3-1.3 1.2h-7.6h7.6h-7.6l1.3-1.2z" fill-rule="evenodd"/>
<path d="M50.8 133.2h7.6l1.3 1.3-1.3 1.3h-7.6h7.6h-7.6l1.3-1.3z" fill-rule="evenodd"/>
<path d="M50.8 125.6h7.6l1.3 1.3-1.3 1.3h-7.6h7.6h-7.6l1.3-1.3z" fill-rule="evenodd"/>
<path d="M45.7 222.1h7.6l1.3 1.3-1.3 1.3h-7.6h7.6h-7.6l1.3-1.3z" fill-rule="evenodd"/>
<path d="M50.8 143.4h7.6l1.3 1.3-1.3 1.2h-7.6h7.6h-7.6l1.3-1.2z" fill-rule="evenodd"/>
<path d="M50.8 145.9h7.6l1.3 1.3-1.3 1.3h-7.6h7.6h-7.6l1.3-1.3z" fill-rule="evenodd"/>
<path d="M50.8 148.5h7.6l1.3 1.3-1.3 1.2h-7.6h7.6h-7.6l1.3-1.2z" fill-rule="evenodd"/>
<path d="M50.8 151h7.6l1.3 1.3-1.3 1.3h-7.6h7.6h-7.6l1.3-1.3z" fill-rule="evenodd"/>
<path d="M50.8 153.6h7.6l1.3 1.2-1.3 1.3h-7.6h7.6h-7.6l1.3-1.3z" fill-rule="evenodd"/>
<path d="M50.8 156.1h7.6l1.3 1.3-1.3 1.2h-7.6h7.6h-7.6l1.3-1.2z" fill-rule="evenodd"/>
<path d="M50.8 158.6h7.6l1.3 1.3-1.3 1.3h-7.6h7.6h-7.6l1.3-1.3z" fill-rule="evenodd"/>
<path d="M50.8 140.9h7.6l1.3 1.2-1.3 1.3h-7.6h7.6h-7.6l1.3-1.3z" fill-rule="evenodd"/>
<path d="M50.8 135.8h7.6l1.3 1.3-1.3 1.2h-7.6h7.6h-7.6l1.3-1.2z" fill-rule="evenodd"/>
<path d="M50.8 138.3h7.6l1.3 1.3-1.3 1.3h-7.6h7.6h-7.6l1.3-1.3z" fill-rule="evenodd"/>
<path d="M143.5 225.9l1.2-1.2h7.7l1.2 1.2-1.2 1.3h-7.7z" fill-rule="evenodd"/>
<path d="M143.5 233.6l1.2-1.3h7.7l1.2 1.3-1.2 1.2h-7.7z" fill-rule="evenodd"/>
<path d="M143.5 236.1l1.2-1.3h7.7l1.2 1.3-1.2 1.3h-7.7z" fill-rule="evenodd"/>
<path d="M143.5 238.6l1.2-1.2h7.7l1.2 1.2-1.2 1.3h-7.7z" fill-rule="evenodd"/>
</g>
<path d="M149.8 99h7.6v68.5h-7.6zM213.3 220.9h7.6v33h-7.6z" fill="none" stroke="#00008b" stroke-width=".3"/>
<path d="M5.1 7h409.8v285h-409.8zM254.9 246.8h160v45.2h-160z" fill="none" stroke="#00008b" stroke-width=".25"/>
<g fill="none" stroke="#00f" stroke-width=".3">
<path d="M257.7 259.8h3.5M257.9 259.2h3.6M257.9 259.5h3.3M258.2 258.7h3.5M258.2 259h3.5M258.7 258h3.6M258.7 258.2h3.3M258.7 258.5h3.3M259 257.7h3.3M259.2 257.2h3.8M259.2 257.5h3.3M259.7 257h3.3"/>
<path d="M260 256.2h3.8M260 256.5h3.5M260 256.7h3.3M260.2 255.9h3.8M260.5 255.7h3.8M260.7 255.4h3.8M261 255.2h3.5M261.2 254.9h4.1M261.7 254.7h3.9M262 254.4h3.8M262.3 254.2h3.8M262.5 253.7h4.3"/>
<path d="M262.5 253.9h4.1M262.8 253.4h4M263.3 253.1h4M263.5 252.9h4.8M264.3 252.6h4.6M264.5 252.4h4.6M264.5 258h2.3M264.5 258.2h2.1M264.5 258.5h2.1M264.5 258.7h2.1M264.5 259h2.1M264.5 259.2h2.3"/>
<path d="M264.8 252.1h4.8M264.8 257.5h2M264.8 257.7h2M264.8 259.5h2M264.8 259.8h2M265 251.9h4.9M265 257.2h2.1M265.3 251.6h5.3M265.3 257h1.8M265.6 256.5h2M265.6 256.7h1.7M265.8 251.4h5.3"/>
<path d="M265.8 256.2h2M266.1 251.1h5.5M266.1 255.7h2.2M266.1 255.9h1.7M266.6 255.4h2M266.8 250.9h7.1M266.8 254.9h2.3M266.8 255.2h2.1M267.3 250.6h13.7M267.3 254.7h2.3M267.8 250.4h13.2M267.8 254.4h2.3"/>
<path d="M268.3 254.2h2.1M268.6 250.1h12.2M268.6 253.9h2M268.9 253.7h2.2M269.1 249.8h11.4M269.1 253.4h2.3M269.1 256.2h.8M269.1 256.5h.3M269.4 249.6h11.1M269.4 253.1h2.2M269.4 255.9h.7M269.6 255.7h.8"/>
<path d="M269.9 249.3h10.6M269.9 252.9h3M269.9 255.4h1M270.4 255.2h1M270.6 249.1h9.7M270.6 254.9h1.6M270.9 252.6h2.5M271.4 248.8h8.4M271.4 252.4h2.8M271.4 254.4h1.8M271.4 254.7h1.3M271.6 252.1h3.4"/>
<path d="M271.9 254.2h1.8M272.2 248.6h7.1M272.4 251.9h2.8M272.4 253.9h1.5M272.7 253.7h2M272.9 251.6h3.3M273.2 253.4h5.6M273.7 251.4h3.8M273.7 253.1h5.1M273.9 252.9h4.9M274.4 248.3h3.1M275.5 252.6h3"/>
<path d="M276.2 252.4h2.1M276.7 255.7h.3M277 255.2h.5M277 255.4h.2M277.2 253.7h1.6M277.2 254.9h1.1M277.5 250.9h4.1M277.5 253.9h1M277.5 254.2h1M277.5 254.4h.8M277.5 254.7h.8M278.8 251.1h2.8"/>
<path d="M279.3 251.4h2.3M279.8 251.6h2M280 251.9h1.8M280 252.1h1.8M280.3 252.4h1.5M280.5 252.6h1.3M280.5 252.9h1.3M280.5 253.1h1.1M280.8 253.4h.8M280.8 253.7h.8M280.8 253.9h.8M280.8 254.2h.8"/>
<path d="M280.8 254.4h.5M281 254.7h.1M281 254.9h.1M257.4 261.3h3.3M257.4 261.5h3.3M257.4 261.8h3.3M257.4 262h3.3M257.4 262.3h3.3M257.4 262.5h3.6M257.4 262.8h3.6M257.4 263.1h3.6M257.4 263.3h3.8"/>
<path d="M257.4 263.6h4.1M257.4 263.8h4.1M257.4 264.1h4.3M257.7 260h3.5M257.7 260.3h3.3M257.7 260.5h3.3M257.7 260.8h3.3M257.7 261h3.3M257.7 264.3h4.3M257.7 264.6h4.6M257.7 264.8h4.8M257.7 265.1h5.1"/>
<path d="M257.7 265.3h5.6M257.7 266.9h.2M257.7 267.1h.7M257.9 265.6h6.9M257.9 267.4h1.3M258.2 267.6h2.8M258.4 265.8h11.2M259 266.1h10.1M259.2 266.4h9.4M259.2 267.9h14.2M259.5 268.1h13.4M259.7 266.6h7.9"/>
<path d="M260 266.9h7.1M260 268.4h12.7M260.2 268.6h11.7M260.5 267.1h5.6M260.7 268.9h10.7M261 269.1h10.1M261.7 269.4h8.4M262.5 269.7h6.6M263.8 269.9h4M264.5 267.6h9.7M265 260h2.3M265.6 260.3h2"/>
<path d="M266.1 260.5h1.5M266.8 267.4h7.9M267.6 267.1h7.6M268.6 266.9h7.1M269.1 266.6h6.9M269.4 266.4h7.1M270.1 266.1h7.4M270.2 265.5l-3.1 .1M270.6 265.8h8.2M270.7 265.3h-.6M271.1 265.6h16.3M272.2 265.3h19.5"/>
<path d="M273.2 265.1h22.8M274.7 264.8h21.8"/>
</g>
<g fill="none" stroke="#000" stroke-width=".3">
<path d="M269.1 258h18.3M269.1 258.2h18.3M269.1 258.5h22.9M269.1 258.7h3.6M269.1 259h3.8M269.1 259.2h4.3M269.1 259.5h4.6M269.4 257.7h18M269.4 259.8h4.3M269.6 257.5h17.8M270.1 257.2h17.3M271.1 257h16.3"/>
<path d="M271.9 256.7h15.5M278 259.2h3.6M278 259.5h3M278 259.8h3M278.3 258.7h3.3M278.3 259h3.3M284.3 258.7h7.4M284.3 259h6.9M284.3 259.2h6.6M284.6 259.5h5.6M284.6 259.8h5.3M288.4 258h3.8"/>
<path d="M288.4 258.2h3.6M288.7 257.7h3.8M289.2 257.5h3.8M289.4 257.2h7.1M289.9 257h6.9M290.2 256.7h6.6M292.2 259.5h3.3M292.2 259.8h3.3M292.5 259.2h3.3M292.7 259h3.3M293 258.5h3M293 258.7h3"/>
<path d="M293.2 257.7h3.3M293.2 258h3.1M293.2 258.2h3.1M293.5 257.5h3M263.5 264.1h8.4M263.8 263.8h9.4M264.3 263.6h9.9M265.3 263.3h9.1M265.8 263.1h8.9M266.6 262.8h8.4M266.8 262.5h8.2M267.1 262.3h8.1"/>
<path d="M269.6 260h4.3M269.9 260.3h4.3M270.1 260.5h4.3M270.4 260.8h4.3M270.6 261h4.4M270.6 261.3h4.6M271.1 261.5h4.1M271.4 261.8h3.8M271.4 262h3.8M276 263.6h3.5M276 263.8h3.3M276 264.1h3"/>
<path d="M276.2 263.1h3.6M276.2 263.3h3.6M276.5 262.3h3.5M276.5 262.5h3.5M276.5 262.8h3.5M276.7 261.8h3.6M276.7 262h3.6M277 261.3h3.5M277 261.5h3.3M277.2 260.8h3.3M277.2 261h3.3M277.5 260.3h3.3"/>
<path d="M277.5 260.5h3.3M277.7 260h3.1M283.6 263.8h3.3M283.6 264.1h3.3M283.8 263.6h3.6M284.1 263.1h3.3M284.1 263.3h3.3M284.3 262.3h3.3M284.3 262.5h3.1M284.3 262.8h3.1M284.6 260h5.1M284.6 261.8h3.3"/>
<path d="M284.6 262h3M284.9 260.3h4.5M284.9 260.5h4.5M284.9 260.8h4M284.9 261h3.8M284.9 261.3h3.3M284.9 261.5h3M290.2 263.8h7.4M290.2 264.1h6.8M290.4 263.6h8.4M290.7 263.1h9.1M290.7 263.3h8.6"/>
<path d="M291.2 262h3.1M291.5 261.5h3M291.5 261.8h3M291.7 261.3h3.1M292 260h3.3M292 260.3h3.3M292 260.5h3.3M292 260.8h3M292 261h3"/>
</g>
<path d="M269.1 256.7h.1" fill="none" stroke="#00001c" stroke-width=".3"/>
<text font-size="9.5" x="20.3" y="23.6">BUTTONS-BUZZER-LCD</text>
<g font-size="6.7" fill="#f00">
<text x="157.4" y="92.7">LCD</text>
<text x="256.5" y="102.8">BUZZER</text>
<text x="215.9" y="214.6">CAP TOUCH</text>
<text x="20.3" y="217.1">BACKLIGHT LCD</text>
</g>
<text font-size="6.3" fill="#1741a1" x="313.2" y="276.5">SkipJack_NFC</text>
<text font-size="4.9" fill="#1741a1" x="329.7" y="284.6">LCD-BUZZER</text>
<text font-size="3.5" fill="#1741a1" x="325.1" y="290.3">28/09/17</text>
<g font-size="3.2">
<text x="368.9" y="275.3">DWG NO:</text>
<text x="255.9" y="281.3">DRAWN BY:</text>
<text x="386.7" y="281.2">SIZE</text>
<text x="402.6" y="281.4">REV</text>
<text x="255.9" y="285.8">CHECKED BY:</text>
<text x="387.8" y="285.5">A3</text>
<text x="255.9" y="290.3">APPROVED BY:</text>
<text x="309.1" y="290">DATE :</text>
<text x="383.9" y="290">SHEET</text>
<text x="402.9" y="290">of 10</text>
</g>
<g font-size="3.2" fill="#1741a1">
<text x="385.4" y="275.7">SNE1000043</text>
<text x="284.3" y="282">DUY</text>
<text x="284.3" y="286">PHUOC</text>
<text x="400.9" y="285.5">ES1.0</text>
<text x="284.3" y="290.5">VERNON</text>
<text x="396.1" y="290.4">5</text>
</g>
<g font-size="2.5" fill="#1741a1">
<text x="80.8" y="53.1">FB14</text>
<text x="76.4" y="64">C86</text>
<text x="81.3" y="60.9">780mA/70R</text>
<text x="76.6" y="66.9">0.1uF</text>
<text x="312.3" y="85.8">FB18</text>
<text x="132" y="96">0.1uF</text>
<text x="132" y="90.9">C87</text>
<text x="312.3" y="96">FB17</text>
<text x="314.9" y="91.3">780mA/70R</text>
<text x="149.8" y="98.2">J14</text>
<text x="162.5" y="98.5">LCD1</text>
<text x="314.9" y="101.5">780mA/70R</text>
<text x="92.9" y="103.5">R109</text>
<text x="92.9" y="106">R110</text>
<text x="102.8" y="103.5">10kDNF</text>
<text x="102.8" y="106">10k</text>
<text x="302.2" y="106.1">C89</text>
<text x="312.3" y="106.1">C88</text>
<text x="92.9" y="108.5">R195</text>
<text x="92.9" y="111.1">R196</text>
<text x="92.9" y="113.6">R228</text>
<text x="102.8" y="108.5">10k</text>
<text x="102.8" y="111.1">10k</text>
<text x="102.8" y="113.6">10kDNF</text>
<text x="302.2" y="111.2">0.1uF</text>
<text x="312.3" y="111.2">0.1uF</text>
<text x="342.8" y="113.8">C142</text>
<text x="353" y="108.7">BZ1</text>
<text x="92.9" y="116.2">R229</text>
<text x="102.8" y="116.2">10kDNF</text>
<text x="125.5" y="118.8">C4</text>
<text x="131.5" y="118.6">0.1uF</text>
<text x="325.9" y="117.2">D9</text>
<text x="342.8" y="118.8">0.47uF</text>
<text x="75.2" y="124">R105</text>
<text x="84.8" y="123.8">0R DNF</text>
<text x="334.4" y="123.9" transform="rotate(-90 334.4 123.9)">PMEG2010EA</text>
<text x="353" y="123.9">SMT-9040B-03627J</text>
<text x="75.2" y="129.1">R100</text>
<text x="75.2" y="131.7">R103</text>
<text x="75.2" y="126.6">R108</text>
<text x="84.8" y="128.9">0R</text>
<text x="84.8" y="131.4">0R</text>
<text x="84.8" y="126.4">0R</text>
<text x="75.2" y="134.2">R107</text>
<text x="75.2" y="136.7">R238</text>
<text x="84.8" y="134">0R</text>
<text x="84.8" y="136.5">0R</text>
<text x="75.2" y="141.8">R230</text>
<text x="75.2" y="139.3">R239</text>
<text x="84.8" y="141.6">0R DNF</text>
<text x="84.8" y="139.1">0R DNF</text>
<text x="75.2" y="144.4">R231</text>
<text x="75.2" y="146.9">R232</text>
<text x="75.2" y="149.4">R233</text>
<text x="84.8" y="144.1">0R DNF</text>
<text x="84.8" y="146.7">0R DNF</text>
<text x="84.8" y="149.2">0R DNF</text>
<text x="260.5" y="144.4">R223</text>
<text x="270.1" y="144.1">0R</text>
<text x="299.7" y="146.8">NX3008NBKW</text>
<text x="299.7" y="144.2">Q8</text>
<text x="75.2" y="152">R234</text>
<text x="75.2" y="154.5">R235</text>
<text x="84.8" y="151.8">0R DNF</text>
<text x="84.8" y="154.3">0R DNF</text>
<text x="277.6" y="152.8">R201</text>
<text x="278.4" y="155.7">10k</text>
<text x="75.2" y="157">R236</text>
<text x="75.2" y="159.6">R237</text>
<text x="84.8" y="156.8">0R DNF</text>
<text x="84.8" y="159.4">0R DNF</text>
<text x="95.6" y="166">R102R104R240R241R242R243R244R245R246</text>
<text x="97.1" y="168.5">0R</text>
<text x="102.2" y="168.5">0R</text>
<text x="107.3" y="168.5">0R</text>
<text x="112.3" y="168.5">0R</text>
<text x="117.4" y="168.5">0R</text>
<text x="122.5" y="168.5">0R</text>
<text x="127.6" y="168.5">0R</text>
<text x="132.7" y="168.5">0R</text>
<text x="137.7" y="168.5">0R</text>
<text x="162.5" y="169.6">T280B05X00</text>
<text x="149.8" y="174.3">FH34SRJ-24S-0.5SH</text>
<text x="90.4" y="210.6">R99</text>
<text x="90.4" y="213.2">R101</text>
<text x="100" y="210.2">0R</text>
<text x="100" y="212.7">0R</text>
<text x="176.8" y="211.2">R65</text>
<text x="176.8" y="214.1">10k</text>
<text x="184.4" y="211.2">R66</text>
<text x="184.4" y="214.1">10k</text>
<text x="195.5" y="215.3">0.1uF</text>
<text x="195.5" y="210.3">C5</text>
<text x="213.3" y="220">J6</text>
<text x="57.4" y="223.3">R106</text>
<text x="67" y="222.9">0R</text>
<text x="86.3" y="225.5">NX3008NBKW</text>
<text x="86.3" y="223">Q3</text>
<text x="159" y="225.9">R26</text>
<text x="168.6" y="225.4">0R</text>
<text x="71.9" y="231.5">R194</text>
<text x="159" y="233.5">R27</text>
<text x="168.6" y="233">0R</text>
<text x="72.7" y="234.4">10k</text>
<text x="159" y="236">R28</text>
<text x="159" y="238.6">R29</text>
<text x="168.6" y="235.6">0R</text>
<text x="168.6" y="238.1">0R</text>
<text x="213.3" y="255.6">FH34SRJ-10S-0.5SH</text>
</g>
<g font-size="2.5" fill="#f00">
<text x="322.5" y="96">DNF</text>
<text x="302.2" y="113.8">DNF</text>
</g>
<g font-size="2.5">
<text x="132" y="106.1">VLED-</text>
<text x="161.3" y="104.9">1.</text>
<text x="161.3" y="107.4">2.</text>
<text x="166.3" y="104.9">NC</text>
<text x="166.3" y="107.4">VLED-</text>
<text x="132" y="108.7">VLED+</text>
<text x="161.3" y="110">3.</text>
<text x="161.3" y="112.5">4.</text>
<text x="166.3" y="110">VLED+</text>
<text x="166.3" y="112.5">IM0</text>
<text x="161.3" y="115">5.</text>
<text x="161.3" y="117.6">6.</text>
<text x="166.3" y="115">IM1</text>
<text x="166.3" y="117.6">IM2</text>
<text x="39.6" y="125">LCD_TE</text>
<text x="161.3" y="120.1">7.</text>
<text x="161.3" y="122.6">8.</text>
<text x="161.3" y="125.2">9.</text>
<text x="166.3" y="120.1">VDD</text>
<text x="166.3" y="122.6">VDDIO</text>
<text x="166.3" y="125.2">TE</text>
<text x="39.6" y="127.6">MOSI1</text>
<text x="39.6" y="130.1">LCD_CS</text>
<text x="161.3" y="127.7">10. SDA</text>
<text x="161.3" y="130.3">11. CS</text>
<text x="39.6" y="132.6">LCD_RST</text>
<text x="39.6" y="134.8">SCLK1</text>
<text x="39.6" y="137.7">LCD_A0</text>
<text x="161.3" y="132.8">12. RESET</text>
<text x="161.3" y="135.3">13. RS/SCL</text>
<text x="161.3" y="137.9">14. WR</text>
<text x="46.5" y="143">D7</text>
<text x="46.5" y="140.4">RD</text>
<text x="63.5" y="141.7">D7</text>
<text x="63.5" y="139.2">RD</text>
<text x="161.3" y="140.4">15. RD</text>
<text x="161.3" y="143">16. D7</text>
<text x="46.5" y="145.5">D6</text>
<text x="46.5" y="148">D5</text>
<text x="63.5" y="144.2">D6</text>
<text x="63.5" y="146.8">D5</text>
<text x="63.5" y="149.3">D4</text>
<text x="161.3" y="145.5">17. D6</text>
<text x="161.3" y="148">18. D5</text>
<text x="236.2" y="144.2">BUZZER</text>
<text x="46.5" y="150.6">D4</text>
<text x="46.5" y="153.1">D3</text>
<text x="46.5" y="155.7">D2</text>
<text x="63.5" y="151.9">D3</text>
<text x="63.5" y="154.4">D2</text>
<text x="161.3" y="150.6">19. D4</text>
<text x="161.3" y="153.1">20. D3</text>
<text x="161.3" y="155.7">21. D2</text>
<text x="46.5" y="158.2">D1</text>
<text x="46.5" y="160.7">D0</text>
<text x="63.5" y="156.9">D1</text>
<text x="63.5" y="159.5">D0</text>
<text x="161.3" y="158.2">22. D1</text>
<text x="161.3" y="160.7">23. D0</text>
<text x="161.3" y="163.3">24. GND</text>
<text x="109.2" y="210.3">VLED+</text>
<text x="109.2" y="212.8">VLED-</text>
<text x="33.9" y="224.2">LCD_PWM</text>
<text x="132.7" y="226.7">CPT_RES</text>
<text x="132.7" y="239.4">I2C_SCL</text>
<text x="132.7" y="236.9">I2C_SDA</text>
<text x="132.7" y="234.3">CPT_IRQ</text>
<text x="302.9" y="252.6">THIS DRAWING AND DESIGN IS THE PROPERTY OF STYL SOLUTIONS PTE.LTD</text>
<text x="302.9" y="256.6">AND MUST NOT BE COPIED FOR USED EITHER DIRECTLY OR INDIRECTLY FOR</text>
<text x="302.9" y="260.6">ANY WORK OTHER THAN THAT OF STYL SOLUTIONS WITHOUT SAID COMPANY'S</text>
<text x="302.9" y="264.6">EXPRESSED PERMISSION. ALL RIGHTS OF INVENTION OR DESIGN ARE RESERVED</text>
</g>
<g font-size="2.1" fill="#00f">
<text x="222.2" y="226.8">RES</text>
<text x="222.2" y="229.4">VDD</text>
<text x="222.2" y="231.9">GND</text>
<text x="222.2" y="234.4">IRQ</text>
<text x="222.2" y="237">SDA</text>
<text x="222.2" y="239.5">SCL</text>
<text x="222.2" y="242.1">NC</text>
<text x="222.2" y="244.6">NC</text>
<text x="222.2" y="247.1">NC</text>
<text x="222.2" y="249.7">NC</text>
</g>
<text font-size="2.1" x="275.9" y="269.2">Simplify Technologies for Your Lifestyle</text>
<g font-size="1.8" fill="#1741a1">
<text x="70.5" y="47.9">+3V3_A</text>
<text x="92.3" y="47.9">+3V3_LCD</text>
<text x="298.1" y="78.3">+5V</text>
<text x="305.6" y="78.3">+3V3_LCD</text>
<text x="125.3" y="86">+3V3_LCD</text>
<text x="84.6" y="98.7">+3V3_LCD</text>
<text x="353" y="113.9">1</text>
<text x="353" y="116.4">2</text>
<text x="74.5" y="205.3">+3V3_LCD</text>
<text x="171" y="205.3">+3V3_LCD</text>
<text x="188.8" y="205.3">+3V3_LCD</text>
<text x="210.8" y="224.9">11</text>
</g>
<g font-size="1.8">
<text x="151.9" y="102">SH1</text>
<text x="151.9" y="104.5">1</text>
<text x="151.9" y="107.1">2</text>
<text x="151.9" y="109.6">3</text>
<text x="151.9" y="112.2">4</text>
<text x="151.9" y="114.7">5</text>
<text x="151.9" y="117.2">6</text>
<text x="151.9" y="119.8">7</text>
<text x="151.9" y="122.3">8</text>
<text x="151.9" y="124.9">9</text>
<text x="151.9" y="127.4">10</text>
<text x="151.9" y="129.9">11</text>
<text x="151.9" y="132.5">12</text>
<text x="151.9" y="135">13</text>
<text x="151.9" y="137.6">14</text>
<text x="151.9" y="140.1">15</text>
<text x="151.9" y="142.6">16</text>
<text x="151.9" y="145.2">17</text>
<text x="151.9" y="147.7">18</text>
<text x="151.9" y="150.2">19</text>
<text x="151.9" y="152.8">20</text>
<text x="151.9" y="155.3">21</text>
<text x="151.9" y="157.9">22</text>
<text x="151.9" y="160.4">23</text>
<text x="151.9" y="162.9">24</text>
<text x="151.9" y="165.5">SH2</text>
<text x="215.3" y="226.4">1</text>
<text x="215.3" y="223.9">SH1</text>
<text x="215.3" y="229">2</text>
<text x="215.3" y="231.5">3</text>
<text x="215.3" y="234">4</text>
<text x="215.3" y="236.6">5</text>
<text x="215.3" y="239.1">6</text>
<text x="215.3" y="241.7">7</text>
<text x="215.3" y="244.2">8</text>
<text x="215.3" y="246.7">9</text>
<text x="215.3" y="249.3">10</text>
<text x="215.3" y="251.8">SH2</text>
<text x="256.9" y="273.1">TITLE</text>
</g>
<g font-size="1.4">
<text x="295.1" y="141.4">D</text>
<text x="289.6" y="144.2">G</text>
<text x="295.2" y="149.2">S</text>
<text x="79.2" y="220.1">D</text>
<text x="73.7" y="222.9">G</text>
<text x="79.3" y="228">S</text>
</g>
</svg>
